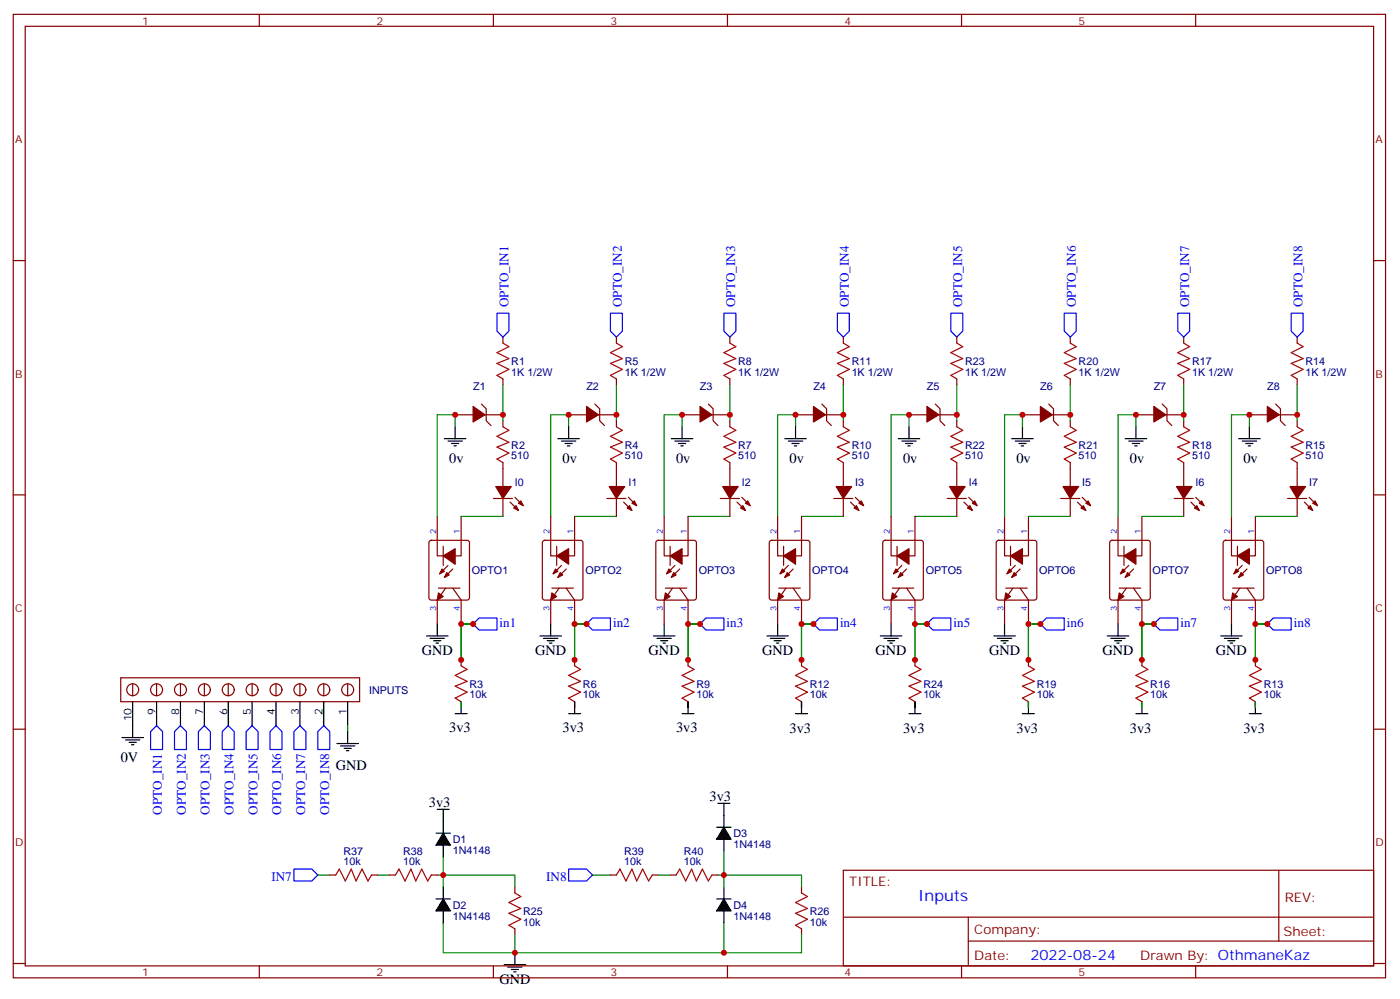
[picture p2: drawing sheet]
<svg xmlns="http://www.w3.org/2000/svg" width="414mm" height="295mm" viewBox="0 0 414 295" stroke-linecap="round" stroke-linejoin="round" font-family="sans-serif">
<g fill="none" stroke="#870000" stroke-width=".35">
<path d="M3.9 4.2h405.4v284.4h-405.4zM7.4 7.8h398.3v277.2h-398.3zM76.6 4.2v3.6M145.7 4.2v3.6M214.9 4.2v3.6M284 4.2v3.6M353.2 4.2v3.6M3.9 76.9h3.5M405.7 76.9h3.6M148.6 99.5v1.7M182.1 99.5v1.7M215.6 99.5v1.7"/>
<path d="M249.1 99.5v1.7M282.6 99.5v1.7M316.1 99.5v1.7M349.6 99.5v1.7M383.2 99.5v1.7M142.2 119.2l1.4 1.5v3.5l1.4 1.4M148.6 111.8v1.8M175.7 119.2l1.4 1.5v3.5l1.4 1.4M182.1 111.8v1.8M209.2 119.2l1.4 1.5v3.5l1.5 1.4M215.6 111.8v1.8M242.7 119.2l1.5 1.5v3.5l1.4 1.4"/>
<path d="M249.1 111.8v1.8M276.3 119.2l1.4 1.5v3.5l1.4 1.4M282.6 111.8v1.8M309.8 119.2l1.4 1.5v3.5l1.4 1.4M316.1 111.8v1.8M343.3 119.2l1.4 1.5v3.5l1.4 1.4M349.6 111.8v1.8M376.8 119.2l1.4 1.5v3.5l1.4 1.4M383.2 111.8v1.8M134.4 122.4h5.3M143.3 122.4h5.3M148.6 124.2v1.7"/>
<path d="M148.6 136.5v7.1M168 122.4h5.2M176.8 122.4h5.3M182.1 124.2v1.7M182.1 136.5v7.1M201.5 122.4h5.3M210.3 122.4h5.3M215.6 124.2v1.7M215.6 136.5v7.1M235 122.4h5.3M243.8 122.4h5.3M249.1 124.2v1.7"/>
<path d="M249.1 136.5v7.1M268.5 122.4h5.3M277.3 122.4h5.3M282.6 124.2v1.7M282.6 136.5v7.1M302 122.4h5.3M310.8 122.4h5.3M316.1 124.2v1.7M316.1 136.5v7.1M335.5 122.4h5.3M344.3 122.4h5.3M349.6 124.2v1.7"/>
<path d="M349.6 136.5v7.1M369 122.4h5.3M377.9 122.4h5.3M383.2 124.2v1.7M383.2 136.5v7.1M3.9 146h3.5M126.9 159.7l.5-.2h10.6l.6 .4 .1 16.5-.5 .6-10.8 .1-.7-.5v-16.4zM129.2 152.4v11.6h7v-11.6M145.7 147.1h5.7M148.6 147.1v5.3M150.7 148.2l2.4 2.4M152.1 146.8l2.5 2.4"/>
<path d="M160.4 159.7l.5-.2h10.6l.6 .4 .1 16.5-.5 .6-10.8 .1-.6-.5-.1-16.4zM162.7 152.4v11.6h7v-11.6M179.2 147.1h5.7M182.1 147.1v5.3M184.2 148.2l2.5 2.4M185.6 146.8l2.5 2.4M193.9 159.7l.5-.2h10.6l.6 .4 .1 16.5-.5 .6-10.8 .1-.6-.5-.1-16.4zM196.2 152.4v11.6h7v-11.6M212.8 147.1h5.6M215.6 147.1v5.3M217.7 148.2l2.5 2.4M219.1 146.8l2.5 2.4"/>
<path d="M227.5 159.7l.4-.2h10.6l.7 .4v16.5l-.4 .6-10.9 .1-.6-.5-.1-16.4zM229.7 152.4v11.6h7v-11.6M246.3 147.1h5.6M249.1 147.1v5.3M251.2 148.2l2.5 2.4M252.6 146.8l2.5 2.4M261 159.7l.4-.2h10.6l.7 .4v16.5l-.4 .6-10.9 .1-.6-.5-.1-16.4zM263.2 152.4v11.6h7.1v-11.6M279.8 147.1h5.6M282.6 147.1v5.3M284.7 148.2l2.5 2.4M286.1 146.8l2.5 2.4"/>
<path d="M294.5 159.7l.5-.2h10.5l.7 .4v16.5l-.4 .6-10.8 .1-.7-.5v-16.4zM296.7 152.4v11.6h7.1v-11.6M313.3 147.1h5.6M316.1 147.1v5.3M318.2 148.2l2.5 2.4M319.7 146.8l2.4 2.4M328 159.7l.5-.2h10.6l.6 .4 .1 16.5-.5 .6-10.8 .1-.7-.5v-16.4zM330.2 152.4v11.6h7.1v-11.6M346.8 147.1h5.7M349.6 147.1v5.3M351.8 148.2l2.4 2.4M353.2 146.8l2.4 2.4"/>
<path d="M361.5 159.7l.5-.2h10.6l.6 .4 .1 16.5-.5 .6-10.8 .1-.7-.5v-16.4zM363.7 152.4v11.6h7.1v-11.6M380.3 147.1h5.7M383.2 147.1v5.3M385.3 148.2l2.4 2.4M386.7 146.8l2.4 2.4M405.7 146h3.6M129.5 173.6h6.4M130.9 161.2v5.7M131.6 173.6l-2.4 3.5v7M132.3 166.9l-2.4 2.4M133.7 173.6l2.5 3.5v7"/>
<path d="M133.7 167.9l-2.4 2.5M163 173.6h6.4M164.4 161.2v5.7M165.1 173.6l-2.4 3.5v7M165.8 166.9l-2.4 2.4M167.3 173.6l2.4 3.5v7M167.3 167.9l-2.5 2.5M196.5 173.6h6.4M197.9 161.2v5.7M198.6 173.6l-2.4 3.5v7M199.4 166.9l-2.5 2.4M200.8 173.6l2.4 3.5v7"/>
<path d="M200.8 167.9l-2.5 2.5M230 173.6h6.4M231.5 161.2v5.7M232.2 173.6l-2.5 3.5v7M232.9 166.9l-2.5 2.4M234.3 173.6l2.4 3.5v7M234.3 167.9l-2.5 2.5M263.6 173.6h6.3M265 161.2v5.7M265.7 173.6l-2.5 3.5v7M266.4 166.9l-2.5 2.4M267.8 173.6l2.5 3.5v7"/>
<path d="M267.8 167.9l-2.5 2.5M297.1 173.6h6.3M298.5 161.2v5.7M299.2 173.6l-2.5 3.5v7M299.9 166.9l-2.5 2.4M301.3 173.6l2.5 3.5v7M301.3 167.9l-2.5 2.5M330.6 173.6h6.3M332 161.2v5.7M332.7 173.6l-2.5 3.5v7M333.4 166.9l-2.5 2.4M334.8 173.6l2.5 3.5v7"/>
<path d="M334.8 167.9l-2.4 2.5M364.1 173.6h6.4M365.5 161.2v5.7M366.2 173.6l-2.5 3.5v7M366.9 166.9l-2.4 2.4M368.3 173.6l2.5 3.5v7M368.3 167.9l-2.4 2.5M136.2 194.7v1.8M169.7 194.7v1.8M203.2 194.7v1.8M236.7 194.7v1.8M270.3 194.7v1.8"/>
<path d="M303.8 194.7v1.8M337.3 194.7v1.8M370.8 194.7v1.8M3.9 215.2h3.5M35.7 200h70.5v7.1h-70.5zM39.2 201.8v3.5M46.2 201.8v3.5M53.3 201.8v3.5M60.4 201.8v3.5M67.4 201.8v3.5M74.5 201.8v3.5M81.5 201.8v3.5"/>
<path d="M88.6 201.8v3.5M95.6 201.8v3.5M102.7 201.8v3.5M136.2 207.1v1.7M169.7 207.1v1.7M203.2 207.1v1.7M236.7 207.1v1.7M270.3 207.1v1.7M303.8 207.1v1.7M337.3 207.1v1.7M370.8 207.1v1.7M405.7 215.2h3.6"/>
<path d="M97.4 258.2h1.8M109.7 258.2h1.8M115 258.2h1.8M127.4 258.2h1.8M180.3 258.2h1.8M192.7 258.2h1.7M197.9 258.2h1.8M210.3 258.2h1.8M249.1 256.8h156.6v28.2h-156.6zM377.7 256.8v20.9M152.1 261.8v1.7M152.1 274.1v1.8"/>
<path d="M236.7 261.8v1.7M236.7 274.1v1.8M249.1 270.7h156.5M286 277.7h119.6M286 270.7v14.1M3.9 284.3h3.5M76.6 285v3.6M145.7 285v3.6M214.9 285v3.6M284 285v3.6M353.2 285v3.6M405.7 284.3h3.6"/>
<circle cx="39.2" cy="203.6" r="1.76"/>
<circle cx="46.2" cy="203.6" r="1.76"/>
<circle cx="53.3" cy="203.6" r="1.76"/>
<circle cx="60.4" cy="203.6" r="1.76"/>
<circle cx="67.4" cy="203.6" r="1.76"/>
<circle cx="74.5" cy="203.6" r="1.76"/>
<circle cx="81.5" cy="203.6" r="1.76"/>
<circle cx="88.6" cy="203.6" r="1.76"/>
<circle cx="95.6" cy="203.6" r="1.76"/>
<circle cx="102.7" cy="203.6" r="1.76"/>
</g>
<g fill="#870000" stroke="#870000" stroke-width=".35">
<path d="M129.5 175l1.4 1-1.7 1.1z"/>
<path d="M130.6 167.9l.7 .7-1.4 .7z"/>
<path d="M132 169l.7 .7-1.4 .7z"/>
<path d="M130.9 164l3.5-2.1v4.6z"/>
<path d="M151.7 149.9l.7-.7 .7 1.4z"/>
<path d="M153.1 148.5l.7-.7 .8 1.4z"/>
<path d="M146.4 143.6h4.6l-2.4 3.5z"/>
<path d="M185.2 149.9l.7-.7 .8 1.4z"/>
<path d="M186.7 148.5l.7-.7 .7 1.4z"/>
<path d="M180 143.6h4.5l-2.4 3.5z"/>
<path d="M163 175l1.4 1-1.7 1.1z"/>
<path d="M164.1 167.9l.7 .7-1.4 .7z"/>
<path d="M165.5 169l.7 .7-1.4 .7z"/>
<path d="M164.4 164l3.6-2.1v4.6z"/>
<path d="M218.8 149.9l.7-.7 .7 1.4z"/>
<path d="M220.2 148.5l.7-.7 .7 1.4z"/>
<path d="M213.5 143.6h4.6l-2.5 3.5z"/>
<path d="M196.5 175l1.4 1-1.7 1.1z"/>
<path d="M197.6 167.9l.7 .7-1.4 .7z"/>
<path d="M199 169l.7 .7-1.4 .7z"/>
<path d="M197.9 164l3.6-2.1v4.6z"/>
<path d="M252.3 149.9l.7-.7 .7 1.4z"/>
<path d="M253.7 148.5l.7-.7 .7 1.4z"/>
<path d="M247 143.6h4.6l-2.5 3.5z"/>
<path d="M230 175l1.5 1-1.8 1.1z"/>
<path d="M231.1 167.9l.7 .7-1.4 .7z"/>
<path d="M232.5 169l.7 .7-1.4 .7z"/>
<path d="M231.5 164l3.5-2.1v4.6z"/>
<path d="M364.1 175l1.4 1-1.8 1.1z"/>
<path d="M365.2 167.9l.7 .7-1.4 .7z"/>
<path d="M366.6 169l.7 .7-1.4 .7z"/>
<path d="M365.5 164l3.5-2.1v4.6z"/>
<path d="M386.3 149.9l.7-.7 .7 1.4z"/>
<path d="M388.4 147.8l.7 1.4-1.4-.7z"/>
<path d="M381 143.6h4.6l-2.4 3.5z"/>
<path d="M330.6 175l1.4 1-1.8 1.1z"/>
<path d="M331.6 167.9l.8 .7-1.5 .7z"/>
<path d="M333.1 169l.7 .7-1.4 .7z"/>
<path d="M332 164l3.5-2.1v4.6z"/>
<path d="M352.8 149.9l.7-.7 .7 1.4z"/>
<path d="M354.2 148.5l.7-.7 .7 1.4z"/>
<path d="M347.5 143.6h4.6l-2.5 3.5z"/>
<path d="M297.1 175l1.4 1-1.8 1.1z"/>
<path d="M298.1 167.9l.7 .7-1.4 .7z"/>
<path d="M299.5 169l.7 .7-1.4 .7z"/>
<path d="M298.5 164l3.5-2.1v4.6z"/>
<path d="M319.3 149.9l.7-.7 .7 1.4z"/>
<path d="M320.7 148.5l.7-.7 .7 1.4z"/>
<path d="M314 143.6h4.6l-2.5 3.5z"/>
<path d="M285.8 149.9l.7-.7 .7 1.4z"/>
<path d="M287.2 148.5l.7-.7 .7 1.4z"/>
<path d="M280.5 143.6h4.6l-2.5 3.5z"/>
<path d="M263.6 175l1.4 1-1.8 1.1z"/>
<path d="M264.6 167.9l.7 .7-1.4 .7z"/>
<path d="M266 169l.7 .7-1.4 .7z"/>
<path d="M265 164l3.5-2.1v4.6z"/>
<path d="M139.7 119.9l3.6 2.5-3.6 2.1z"/>
<path d="M173.2 119.9l3.6 2.5-3.6 2.1z"/>
<path d="M206.8 119.9l3.5 2.5-3.5 2.1z"/>
<path d="M240.3 119.9l3.5 2.5-3.5 2.1z"/>
<path d="M273.8 119.9l3.5 2.5-3.5 2.1z"/>
<path d="M307.3 119.9l3.5 2.5-3.5 2.1z"/>
<path d="M340.8 119.9l3.5 2.5-3.5 2.1z"/>
<path d="M374.3 119.9l3.6 2.5-3.6 2.1z"/>
</g>
<g fill="none" stroke="#000" stroke-width=".35">
<path d="M131.3 129.5h6.3M132.3 130.2h4.3M133.4 130.9h2.1M134.1 131.6h.7M134.4 125.9v3.6M164.8 129.5h6.3M165.8 130.2h4.3M166.9 130.9h2.1M167.6 131.6h.7M168 125.9v3.6M198.3 129.5h6.3M199.4 130.2h4.2"/>
<path d="M200.4 130.9h2.1M201.1 131.6h.7M201.5 125.9v3.6M231.8 129.5h6.4M232.9 130.2h4.2M233.9 130.9h2.1M234.6 131.6h.7M235 125.9v3.6M265.3 129.5h6.4M266.4 130.2h4.2M267.4 130.9h2.2M268.1 131.6h.8"/>
<path d="M268.5 125.9v3.6M298.8 129.5h6.4M299.9 130.2h4.2M301 130.9h2.1M301.7 131.6h.7M302 125.9v3.6M332.4 129.5h6.3M333.4 130.2h4.2M334.5 130.9h2.1M335.2 131.6h.7M335.5 125.9v3.6M365.9 129.5h6.3"/>
<path d="M366.9 130.2h4.3M368 130.9h2.1M368.7 131.6h.7M369 125.9v3.6M126 187.7h6.3M127 188.4h4.3M128.1 189.1h2.1M128.8 189.8h.7M129.2 184.1v3.6M159.5 187.7h6.3M160.5 188.4h4.3M161.6 189.1h2.1"/>
<path d="M162.3 189.8h.7M162.7 184.1v3.6M193 187.7h6.4M194.1 188.4h4.2M195.1 189.1h2.1M195.8 189.8h.7M196.2 184.1v3.6M226.5 187.7h6.4M227.6 188.4h4.2M228.6 189.1h2.2M229.3 189.8h.7M229.7 184.1v3.6"/>
<path d="M260 187.7h6.4M261.1 188.4h4.2M262.1 189.1h2.2M262.9 189.8h.7M263.2 184.1v3.6M293.5 187.7h6.4M294.6 188.4h4.2M295.7 189.1h2.1M296.4 189.8h.7M296.7 184.1v3.6M327.1 187.7h6.3M328.1 188.4h4.3"/>
<path d="M329.2 189.1h2.1M329.9 189.8h.7M330.2 184.1v3.6M360.6 187.7h6.3M361.6 188.4h4.3M362.7 189.1h2.1M363.4 189.8h.7M363.7 184.1v3.6M36 217.7h6.4M37.1 218.4h4.2M38.1 219.1h2.2M38.8 219.8h.7"/>
<path d="M39.2 207.1v10.6M46.2 207.1v7M53.3 207.1v7M60.4 207.1v7M67.4 207.1v7M74.5 207.1v7M81.5 207.1v7M88.6 207.1v7M95.6 207.1v7M99.5 219.4h6.4M102.7 207.1v7M102.7 215.9v3.5"/>
<path d="M134.4 210.6h3.6M136.2 207.1v3.5M168 210.6h3.5M169.7 207.1v3.5M201.5 210.6h3.5M203.2 207.1v3.5M235 210.6h3.5M236.7 207.1v3.5M268.5 210.6h3.5M270.3 207.1v3.5M302 210.6h3.5M303.8 207.1v3.5"/>
<path d="M335.5 210.6h3.6M337.3 207.1v3.5M369 210.6h3.6M370.8 207.1v3.5M100.6 220.1h4.2M101.6 220.8h2.2M102.3 221.5h.7M129.2 238.8h3.5M130.9 238.8v7.1M212.1 237.1h3.5M213.8 237.1v7M128.8 245.9h4.2"/>
<path d="M130.9 249.4v3.5M211.7 244.1h4.2M213.8 247.7v3.5M128.8 265.3h4.2M130.9 261.8v3.5M130.9 268.8v3.5M211.7 265.3h4.2M213.8 261.8v3.5M213.8 268.8v3.5M148.9 284.7h6.4M150 285.4h4.2M151 286.1h2.1"/>
<path d="M151.7 286.8h.7M152.1 281.2v3.5"/>
</g>
<g fill="none" stroke="#a10000" stroke-width=".35">
<path d="M148.6 101.2l1.7 1.1-3.5 1.8 3.5 1.7-3.5 1.4 3.5 1.8-3.5 1.8 1.8 1M182.1 101.2l1.7 1.1-3.5 1.8 3.5 1.7-3.5 1.4 3.5 1.8-3.5 1.8 1.8 1M215.6 101.2l1.7 1.1-3.5 1.8 3.5 1.7-3.5 1.4 3.5 1.8-3.5 1.8 1.8 1M249.1 101.2l1.8 1.1-3.6 1.8 3.6 1.7-3.6 1.4 3.6 1.8-3.6 1.8 1.8 1M282.6 101.2l1.8 1.1-3.6 1.8 3.6 1.7-3.6 1.4 3.6 1.8-3.6 1.8 1.8 1M316.1 101.2l1.8 1.1-3.5 1.8 3.5 1.7-3.5 1.4 3.5 1.8-3.5 1.8 1.7 1M349.6 101.2l1.8 1.1-3.5 1.8 3.5 1.7-3.5 1.4 3.5 1.8-3.5 1.8 1.7 1M383.2 101.2l1.7 1.1-3.5 1.8 3.5 1.7-3.5 1.4 3.5 1.8-3.5 1.8 1.8 1M148.6 125.9l1.7 1.1-3.5 1.8 3.5 1.7-3.5 1.4 3.5 1.8-3.5 1.8 1.8 1M182.1 125.9l1.7 1.1-3.5 1.8 3.5 1.7-3.5 1.4 3.5 1.8-3.5 1.8 1.8 1M215.6 125.9l1.7 1.1-3.5 1.8 3.5 1.7-3.5 1.4 3.5 1.8-3.5 1.8 1.8 1M249.1 125.9l1.8 1.1-3.6 1.8 3.6 1.7-3.6 1.4 3.6 1.8-3.6 1.8 1.8 1"/>
<path d="M282.6 125.9l1.8 1.1-3.6 1.8 3.6 1.7-3.6 1.4 3.6 1.8-3.6 1.8 1.8 1M316.1 125.9l1.8 1.1-3.5 1.8 3.5 1.7-3.5 1.4 3.5 1.8-3.5 1.8 1.7 1M349.6 125.9l1.8 1.1-3.5 1.8 3.5 1.7-3.5 1.4 3.5 1.8-3.5 1.8 1.7 1M383.2 125.9l1.7 1.1-3.5 1.8 3.5 1.7-3.5 1.4 3.5 1.8-3.5 1.8 1.8 1M136.2 196.5l1.8 1.1-3.6 1.7 3.6 1.8-3.6 1.4 3.6 1.8-3.6 1.7 1.8 1.1M169.7 196.5l1.8 1.1-3.5 1.7 3.5 1.8-3.5 1.4 3.5 1.8-3.5 1.7 1.7 1.1M203.2 196.5l1.8 1.1-3.5 1.7 3.5 1.8-3.5 1.4 3.5 1.8-3.5 1.7 1.7 1.1M236.7 196.5l1.8 1.1-3.5 1.7 3.5 1.8-3.5 1.4 3.5 1.8-3.5 1.7 1.7 1.1M270.3 196.5l1.7 1.1-3.5 1.7 3.5 1.8-3.5 1.4 3.5 1.8-3.5 1.7 1.8 1.1M303.8 196.5l1.7 1.1-3.5 1.7 3.5 1.8-3.5 1.4 3.5 1.8-3.5 1.7 1.8 1.1M337.3 196.5l1.8 1.1-3.6 1.7 3.6 1.8-3.6 1.4 3.6 1.8-3.6 1.7 1.8 1.1M370.8 196.5l1.8 1.1-3.6 1.7 3.6 1.8-3.6 1.4 3.6 1.8-3.6 1.7 1.8 1.1"/>
<path d="M99.2 258.2l1-1.7 1.8 3.5 1.8-3.5 1.4 3.5 1.7-3.5 1.8 3.5 1-1.8M116.8 258.2l1.1-1.7 1.7 3.5 1.8-3.5 1.4 3.5 1.8-3.5 1.7 3.5 1.1-1.8M182.1 258.2l1-1.7 1.8 3.5 1.8-3.5 1.4 3.5 1.7-3.5 1.8 3.5 1.1-1.8M199.7 258.2l1.1-1.7 1.7 3.5 1.8-3.5 1.4 3.5 1.8-3.5 1.7 3.5 1.1-1.8M152.1 263.5l1.7 1.1-3.5 1.7 3.5 1.8-3.5 1.4 3.5 1.8-3.5 1.8 1.8 1M236.7 263.5l1.8 1.1-3.5 1.7 3.5 1.8-3.5 1.4 3.5 1.8-3.5 1.8 1.7 1"/>
</g>
<g fill="none" stroke="#00f" stroke-width=".35">
<path d="M146.8 92.4h3.5v5.3l-1.7 1.8-1.8-1.8zM180.3 92.4h3.5v5.3l-1.7 1.8-1.8-1.8zM213.8 92.4h3.5v5.3l-1.7 1.8-1.8-1.8zM247.3 92.4h3.6v5.3l-1.8 1.8-1.8-1.8zM280.8 92.4h3.6v5.3l-1.8 1.8-1.8-1.8zM314.4 92.4h3.5v5.3l-1.8 1.8-1.7-1.8zM347.9 92.4h3.5v5.3l-1.8 1.8-1.7-1.8zM381.4 92.4h3.5v5.3l-1.7 1.8-1.8-1.8zM139.7 184.1l1.8-1.7h5.3v3.5h-5.3zM173.2 184.1l1.8-1.7h5.3v3.5h-5.3zM206.8 184.1l1.7-1.7h5.3v3.5h-5.3zM240.3 184.1l1.7-1.7h5.3v3.5h-5.3z"/>
<path d="M273.8 184.1l1.8-1.7h5.2v3.5h-5.2zM307.3 184.1l1.8-1.7h5.3v3.5h-5.3zM340.8 184.1l1.8-1.7h5.3v3.5h-5.3zM374.3 184.1l1.8-1.7h5.3v3.5h-5.3zM44.5 215.9l1.7-1.8 1.8 1.8v5.3h-3.5zM53.3 214.1l1.8 1.8v5.3h-3.6v-5.3zM60.4 214.1l1.7 1.8v5.3h-3.5v-5.3zM67.4 214.1l1.8 1.8v5.3h-3.5v-5.3zM74.5 214.1l1.7 1.8v5.3h-3.5v-5.3zM81.5 214.1l1.8 1.8v5.3h-3.5v-5.3zM88.6 214.1l1.7 1.8v5.3h-3.5v-5.3zM95.6 214.1l1.8 1.8v5.3h-3.5v-5.3z"/>
<path d="M86.8 256.5h5.3l1.8 1.7-1.8 1.8h-5.3zM168 256.5h5.2l1.8 1.7-1.8 1.8h-5.2z"/>
</g>
<g fill="none" stroke="#008700" stroke-width=".35">
<path d="M148.6 113.6v10.6M182.1 113.6v10.6M215.6 113.6v10.6M249.1 113.6v10.6M282.6 113.6v10.6M316.1 113.6v10.6M349.6 113.6v10.6M383.2 113.6v10.6M134.4 125.9v-3.5h-5.2v30M168 125.9v-3.5h-5.3v30M201.5 125.9v-3.5h-5.3v30M235 125.9v-3.5h-5.3v30"/>
<path d="M268.5 125.9v-3.5h-5.3v30M302 125.9v-3.5h-5.3v30M335.5 125.9v-3.5h-5.3v30M369 125.9v-3.5h-5.3v30M136.2 152.4h12.4M169.7 152.4h12.4M203.2 152.4h12.4M236.7 152.4h12.4M270.3 152.4h12.3M303.8 152.4h12.3M337.3 152.4h12.3M370.8 152.4h12.4"/>
<path d="M136.2 184.1h3.5h-3.5v10.6M169.7 184.1h3.5h-3.5v10.6M203.2 184.1h3.6h-3.6v10.6M236.7 184.1h3.6h-3.6v10.6M270.3 184.1h3.5h-3.5v10.6M303.8 184.1h3.5h-3.5v10.6M337.3 184.1h3.5h-3.5v10.6M370.8 184.1h3.5h-3.5v10.6M102.7 214.1v1.8M136.2 207.1v1.7M169.7 207.1v1.7M203.2 207.1v1.7"/>
<path d="M236.7 207.1v1.7M270.3 207.1v1.7M303.8 207.1v1.7M337.3 207.1v1.7M370.8 207.1v1.7M93.9 258.2h3.5M111.5 258.2h3.5M130.9 252.9v5.3h-1.7M175 258.2h5.3M194.4 258.2h3.5M212.1 258.2h1.7v3.6M213.8 251.2v7h22.9v3.6"/>
<path d="M130.9 261.8v-3.6h21.2v3.6M130.9 272.3v8.9h21.2M152.1 275.9v5.3h84.6v-5.3M213.8 272.3v8.9"/>
</g>
<path d="M130.9 245.9l2.1 3.5h-4.2zM213.8 244.1l2.1 3.6h-4.2zM130.9 265.3l2.1 3.5h-4.2zM213.8 265.3l2.1 3.5h-4.2z" fill="#000" stroke="#000" stroke-width=".35"/>
<g fill="#c00">
<circle cx="152.1" cy="281.2" r=".88"/>
<circle cx="213.8" cy="258.2" r=".88"/>
<circle cx="335.5" cy="122.4" r=".88"/>
<circle cx="349.6" cy="122.4" r=".88"/>
<circle cx="201.5" cy="122.4" r=".88"/>
<circle cx="215.6" cy="122.4" r=".88"/>
<circle cx="240.3" cy="184.1" r=".88"/>
<circle cx="236.7" cy="184.1" r=".88"/>
<circle cx="236.7" cy="194.7" r=".88"/>
<circle cx="173.2" cy="184.1" r=".88"/>
<circle cx="169.7" cy="184.1" r=".88"/>
<circle cx="169.7" cy="194.7" r=".88"/>
<circle cx="136.2" cy="194.7" r=".88"/>
<circle cx="136.2" cy="184.1" r=".88"/>
<circle cx="139.7" cy="184.1" r=".88"/>
<circle cx="203.2" cy="194.7" r=".88"/>
<circle cx="203.2" cy="184.1" r=".88"/>
<circle cx="206.8" cy="184.1" r=".88"/>
<circle cx="340.8" cy="184.1" r=".88"/>
<circle cx="337.3" cy="184.1" r=".88"/>
<circle cx="337.3" cy="194.7" r=".88"/>
<circle cx="273.8" cy="184.1" r=".88"/>
<circle cx="270.3" cy="184.1" r=".88"/>
<circle cx="270.3" cy="194.7" r=".88"/>
<circle cx="303.8" cy="194.7" r=".88"/>
<circle cx="303.8" cy="184.1" r=".88"/>
<circle cx="307.3" cy="184.1" r=".88"/>
<circle cx="370.8" cy="194.7" r=".88"/>
<circle cx="370.8" cy="184.1" r=".88"/>
<circle cx="374.3" cy="184.1" r=".88"/>
<circle cx="134.4" cy="122.4" r=".88"/>
<circle cx="148.6" cy="122.4" r=".88"/>
<circle cx="182.1" cy="122.4" r=".88"/>
<circle cx="168" cy="122.4" r=".88"/>
<circle cx="249.1" cy="122.4" r=".88"/>
<circle cx="235" cy="122.4" r=".88"/>
<circle cx="316.1" cy="122.4" r=".88"/>
<circle cx="302" cy="122.4" r=".88"/>
<circle cx="383.2" cy="122.4" r=".88"/>
<circle cx="369" cy="122.4" r=".88"/>
<circle cx="130.9" cy="258.2" r=".88"/>
<circle cx="282.6" cy="122.4" r=".88"/>
<circle cx="268.5" cy="122.4" r=".88"/>
<circle cx="213.8" cy="281.2" r=".88"/>
</g>
<text font-size="4.6" fill="#00f" x="271.2" y="265.8">Inputs</text>
<g font-size="4.2">
<text x="132.7" y="136.8">0v</text>
<text x="166.2" y="136.8">0v</text>
<text x="199.7" y="136.8">0v</text>
<text x="233.2" y="136.8">0v</text>
<text x="266.7" y="136.8">0v</text>
<text x="300.2" y="136.8">0v</text>
<text x="333.8" y="136.8">0v</text>
<text x="367.3" y="136.8">0v</text>
<text x="124.6" y="193.3">GND</text>
<text x="158.1" y="193.3">GND</text>
<text x="191.6" y="193.3">GND</text>
<text x="225.1" y="193.3">GND</text>
<text x="258.6" y="193.3">GND</text>
<text x="292.1" y="193.3">GND</text>
<text x="325.6" y="193.3">GND</text>
<text x="359.2" y="193.3">GND</text>
<text x="132.7" y="216.2">3v3</text>
<text x="166.2" y="216.2">3v3</text>
<text x="199.7" y="216.2">3v3</text>
<text x="233.2" y="216.3">3v3</text>
<text x="266.7" y="216.3">3v3</text>
<text x="300.3" y="216.3">3v3</text>
<text x="333.8" y="216.3">3v3</text>
<text x="367.3" y="216.3">3v3</text>
<text x="35.7" y="225">0V</text>
<text x="99.2" y="227.1">GND</text>
<text x="126.7" y="238.2">3v3</text>
<text x="209.6" y="236.4">3v3</text>
<text x="147.5" y="290.3">GND</text>
</g>
<text font-size="4.2" fill="#00f" x="304.3" y="283.4">2022-08-24</text>
<g font-size="3.9" fill="#00f">
<text x="150.2" y="90.6" transform="rotate(-90 150.2 90.6)">OPTO_IN1</text>
<text x="183.7" y="90.6" transform="rotate(-90 183.7 90.6)">OPTO_IN2</text>
<text x="217.2" y="90.6" transform="rotate(-90 217.2 90.6)">OPTO_IN3</text>
<text x="250.7" y="90.6" transform="rotate(-90 250.7 90.6)">OPTO_IN4</text>
<text x="284.2" y="90.6" transform="rotate(-90 284.2 90.6)">OPTO_IN5</text>
<text x="317.7" y="90.6" transform="rotate(-90 317.7 90.6)">OPTO_IN6</text>
<text x="351.3" y="90.6" transform="rotate(-90 351.3 90.6)">OPTO_IN7</text>
<text x="384.8" y="90.6" transform="rotate(-90 384.8 90.6)">OPTO_IN8</text>
<text x="147.6" y="184.9">in1</text>
<text x="181.1" y="184.9">in2</text>
<text x="214.6" y="184.9">in3</text>
<text x="248.1" y="184.9">in4</text>
<text x="281.6" y="184.9">in5</text>
<text x="315.1" y="184.9">in6</text>
<text x="348.7" y="184.9">in7</text>
<text x="382.2" y="184.9">in8</text>
<text x="47.8" y="240.4" transform="rotate(-90 47.8 240.4)">OPTO_IN1</text>
<text x="54.9" y="240.4" transform="rotate(-90 54.9 240.4)">OPTO_IN2</text>
<text x="61.9" y="240.4" transform="rotate(-90 61.9 240.4)">OPTO_IN3</text>
<text x="69" y="240.4" transform="rotate(-90 69 240.4)">OPTO_IN4</text>
<text x="76" y="240.4" transform="rotate(-90 76 240.4)">OPTO_IN5</text>
<text x="83.1" y="240.4" transform="rotate(-90 83.1 240.4)">OPTO_IN6</text>
<text x="90.2" y="240.4" transform="rotate(-90 90.2 240.4)">OPTO_IN7</text>
<text x="97.2" y="240.4" transform="rotate(-90 97.2 240.4)">OPTO_IN8</text>
<text x="80.2" y="260">IN7</text>
<text x="161.3" y="260">IN8</text>
</g>
<g font-size="3.9" fill="#800">
<text x="250.9" y="261.4">TITLE:</text>
<text x="379.5" y="266.1">REV:</text>
<text x="287.8" y="275.6">Company:</text>
<text x="379.1" y="276.2">Sheet:</text>
<text x="287.8" y="283.3">Date:</text>
<text x="336.8" y="283.4">Drawn By: OthmaneKaz</text>
</g>
<g font-size="3.2" fill="#800">
<text x="42" y="7.2">1</text>
<text x="111.2" y="7.2">2</text>
<text x="180.3" y="7.2">3</text>
<text x="249.4" y="7.2">4</text>
<text x="318.6" y="7.2">5</text>
<text x="4.4" y="42.3">A</text>
<text x="406.3" y="42.3">A</text>
<text x="4.4" y="111.5">B</text>
<text x="406.3" y="111.5">B</text>
<text x="4.4" y="180.6">C</text>
<text x="406.3" y="180.6">C</text>
<text x="4.4" y="249.8">D</text>
<text x="406.3" y="249.8">D</text>
<text x="42" y="288">1</text>
<text x="111.2" y="288">2</text>
<text x="180.3" y="288">3</text>
<text x="249.4" y="288">4</text>
<text x="318.6" y="288">5</text>
</g>
<g font-size="3.2" fill="#000080">
<text x="151" y="107.7">R1</text>
<text x="184.5" y="107.7">R5</text>
<text x="218.1" y="107.7">R8</text>
<text x="251.6" y="107.7">R11</text>
<text x="285.1" y="107.7">R23</text>
<text x="318.6" y="107.7">R20</text>
<text x="352.1" y="107.7">R17</text>
<text x="385.6" y="107.7">R14</text>
<text x="151" y="110.9">1K 1/2W</text>
<text x="184.5" y="110.9">1K 1/2W</text>
<text x="218.1" y="110.9">1K 1/2W</text>
<text x="251.6" y="110.9">1K 1/2W</text>
<text x="285.1" y="110.9">1K 1/2W</text>
<text x="318.6" y="110.9">1K 1/2W</text>
<text x="352.1" y="110.9">1K 1/2W</text>
<text x="385.6" y="110.9">1K 1/2W</text>
<text x="139.8" y="115">Z1</text>
<text x="173.2" y="114.9">Z2</text>
<text x="206.7" y="114.9">Z3</text>
<text x="240.2" y="114.9">Z4</text>
<text x="273.8" y="114.9">Z5</text>
<text x="307.3" y="114.9">Z6</text>
<text x="340.8" y="114.9">Z7</text>
<text x="374.3" y="114.9">Z8</text>
<text x="151" y="135.6">510</text>
<text x="151" y="132.4">R2</text>
<text x="184.5" y="135.6">510</text>
<text x="184.5" y="132.4">R4</text>
<text x="218.1" y="135.6">510</text>
<text x="218.1" y="132.4">R7</text>
<text x="251.6" y="135.6">510</text>
<text x="251.6" y="132.4">R10</text>
<text x="285.1" y="135.6">510</text>
<text x="285.1" y="132.4">R22</text>
<text x="318.6" y="135.6">510</text>
<text x="318.6" y="132.4">R21</text>
<text x="352.1" y="135.6">510</text>
<text x="352.1" y="132.4">R18</text>
<text x="385.6" y="135.6">510</text>
<text x="385.6" y="132.4">R15</text>
<text x="152.1" y="143.4">I0</text>
<text x="185.6" y="143.4">I1</text>
<text x="219.1" y="143.4">I2</text>
<text x="252.6" y="143.4">I3</text>
<text x="286.1" y="143.4">I4</text>
<text x="319.7" y="143.4">I5</text>
<text x="353.2" y="143.4">I6</text>
<text x="386.7" y="143.4">I7</text>
<text x="139.4" y="169.3">OPTO1</text>
<text x="172.9" y="169.3">OPTO2</text>
<text x="206.4" y="169.3">OPTO3</text>
<text x="239.9" y="169.3">OPTO4</text>
<text x="273.4" y="169.3">OPTO5</text>
<text x="307" y="169.3">OPTO6</text>
<text x="340.5" y="169.3">OPTO7</text>
<text x="374" y="169.3">OPTO8</text>
<text x="138.7" y="202.9">R3</text>
<text x="172.2" y="202.9">R6</text>
<text x="205.7" y="202.9">R9</text>
<text x="239.2" y="202.9">R12</text>
<text x="272.7" y="202.9">R24</text>
<text x="306.2" y="202.9">R19</text>
<text x="339.8" y="202.9">R16</text>
<text x="373.3" y="202.9">R13</text>
<text x="109" y="204.7">INPUTS</text>
<text x="138.7" y="206.1">10k</text>
<text x="172.2" y="206.1">10k</text>
<text x="205.7" y="206.1">10k</text>
<text x="239.2" y="206.1">10k</text>
<text x="272.7" y="206.1">10k</text>
<text x="306.2" y="206.1">10k</text>
<text x="339.8" y="206.1">10k</text>
<text x="373.3" y="206.1">10k</text>
<text x="133.7" y="248.8">D1</text>
<text x="216.6" y="250.2">1N4148</text>
<text x="216.6" y="247.1">D3</text>
<text x="101.4" y="255.4">10k</text>
<text x="101.4" y="252.2">R37</text>
<text x="119.1" y="255.4">10k</text>
<text x="119.1" y="252.2">R38</text>
<text x="133.7" y="252">1N4148</text>
<text x="184.3" y="255.4">10k</text>
<text x="184.3" y="252.2">R39</text>
<text x="202" y="255.4">10k</text>
<text x="202" y="252.2">R40</text>
<text x="133.7" y="268.2">D2</text>
<text x="154.6" y="270">R25</text>
<text x="216.6" y="268.2">D4</text>
<text x="239.2" y="270">R26</text>
<text x="133.7" y="271.4">1N4148</text>
<text x="154.6" y="273.1">10k</text>
<text x="216.6" y="271.4">1N4148</text>
<text x="239.2" y="273.1">10k</text>
</g>
<g font-size="3.2">
<text x="38.8" y="212.9" transform="rotate(-90 38.8 212.9)">10</text>
<text x="45.9" y="210.9" transform="rotate(-90 45.9 210.9)">9</text>
<text x="53" y="210.9" transform="rotate(-90 53 210.9)">8</text>
<text x="60" y="210.9" transform="rotate(-90 60 210.9)">7</text>
<text x="67.1" y="210.9" transform="rotate(-90 67.1 210.9)">6</text>
<text x="74.1" y="210.9" transform="rotate(-90 74.1 210.9)">5</text>
<text x="81.2" y="210.9" transform="rotate(-90 81.2 210.9)">4</text>
<text x="88.2" y="210.9" transform="rotate(-90 88.2 210.9)">3</text>
<text x="95.3" y="210.9" transform="rotate(-90 95.3 210.9)">2</text>
<text x="102.3" y="210.9" transform="rotate(-90 102.3 210.9)">1</text>
</g>
<g font-size="2.5" fill="#00f">
<text x="128.8" y="157.7" transform="rotate(-90 128.8 157.7)">2</text>
<text x="135.9" y="157.7" transform="rotate(-90 135.9 157.7)">1</text>
<text x="162.3" y="157.7" transform="rotate(-90 162.3 157.7)">2</text>
<text x="169.4" y="157.7" transform="rotate(-90 169.4 157.7)">1</text>
<text x="195.8" y="157.7" transform="rotate(-90 195.8 157.7)">2</text>
<text x="202.9" y="157.7" transform="rotate(-90 202.9 157.7)">1</text>
<text x="229.3" y="157.7" transform="rotate(-90 229.3 157.7)">2</text>
<text x="236.4" y="157.7" transform="rotate(-90 236.4 157.7)">1</text>
<text x="262.9" y="157.7" transform="rotate(-90 262.9 157.7)">2</text>
<text x="269.9" y="157.7" transform="rotate(-90 269.9 157.7)">1</text>
<text x="296.4" y="157.7" transform="rotate(-90 296.4 157.7)">2</text>
<text x="303.4" y="157.7" transform="rotate(-90 303.4 157.7)">1</text>
<text x="329.9" y="157.7" transform="rotate(-90 329.9 157.7)">2</text>
<text x="336.9" y="157.7" transform="rotate(-90 336.9 157.7)">1</text>
<text x="363.4" y="157.7" transform="rotate(-90 363.4 157.7)">2</text>
<text x="370.5" y="157.7" transform="rotate(-90 370.5 157.7)">1</text>
<text x="128.8" y="180.4" transform="rotate(-90 128.8 180.4)">3</text>
<text x="135.9" y="180.4" transform="rotate(-90 135.9 180.4)">4</text>
<text x="162.3" y="180.4" transform="rotate(-90 162.3 180.4)">3</text>
<text x="169.4" y="180.4" transform="rotate(-90 169.4 180.4)">4</text>
<text x="195.8" y="180.4" transform="rotate(-90 195.8 180.4)">3</text>
<text x="202.9" y="180.4" transform="rotate(-90 202.9 180.4)">4</text>
<text x="229.3" y="180.4" transform="rotate(-90 229.3 180.4)">3</text>
<text x="236.4" y="180.4" transform="rotate(-90 236.4 180.4)">4</text>
<text x="262.9" y="180.4" transform="rotate(-90 262.9 180.4)">3</text>
<text x="269.9" y="180.4" transform="rotate(-90 269.9 180.4)">4</text>
<text x="296.4" y="180.4" transform="rotate(-90 296.4 180.4)">3</text>
<text x="303.4" y="180.4" transform="rotate(-90 303.4 180.4)">4</text>
<text x="329.9" y="180.4" transform="rotate(-90 329.9 180.4)">3</text>
<text x="336.9" y="180.4" transform="rotate(-90 336.9 180.4)">4</text>
<text x="363.4" y="180.4" transform="rotate(-90 363.4 180.4)">3</text>
<text x="370.5" y="180.4" transform="rotate(-90 370.5 180.4)">4</text>
</g>
</svg>
